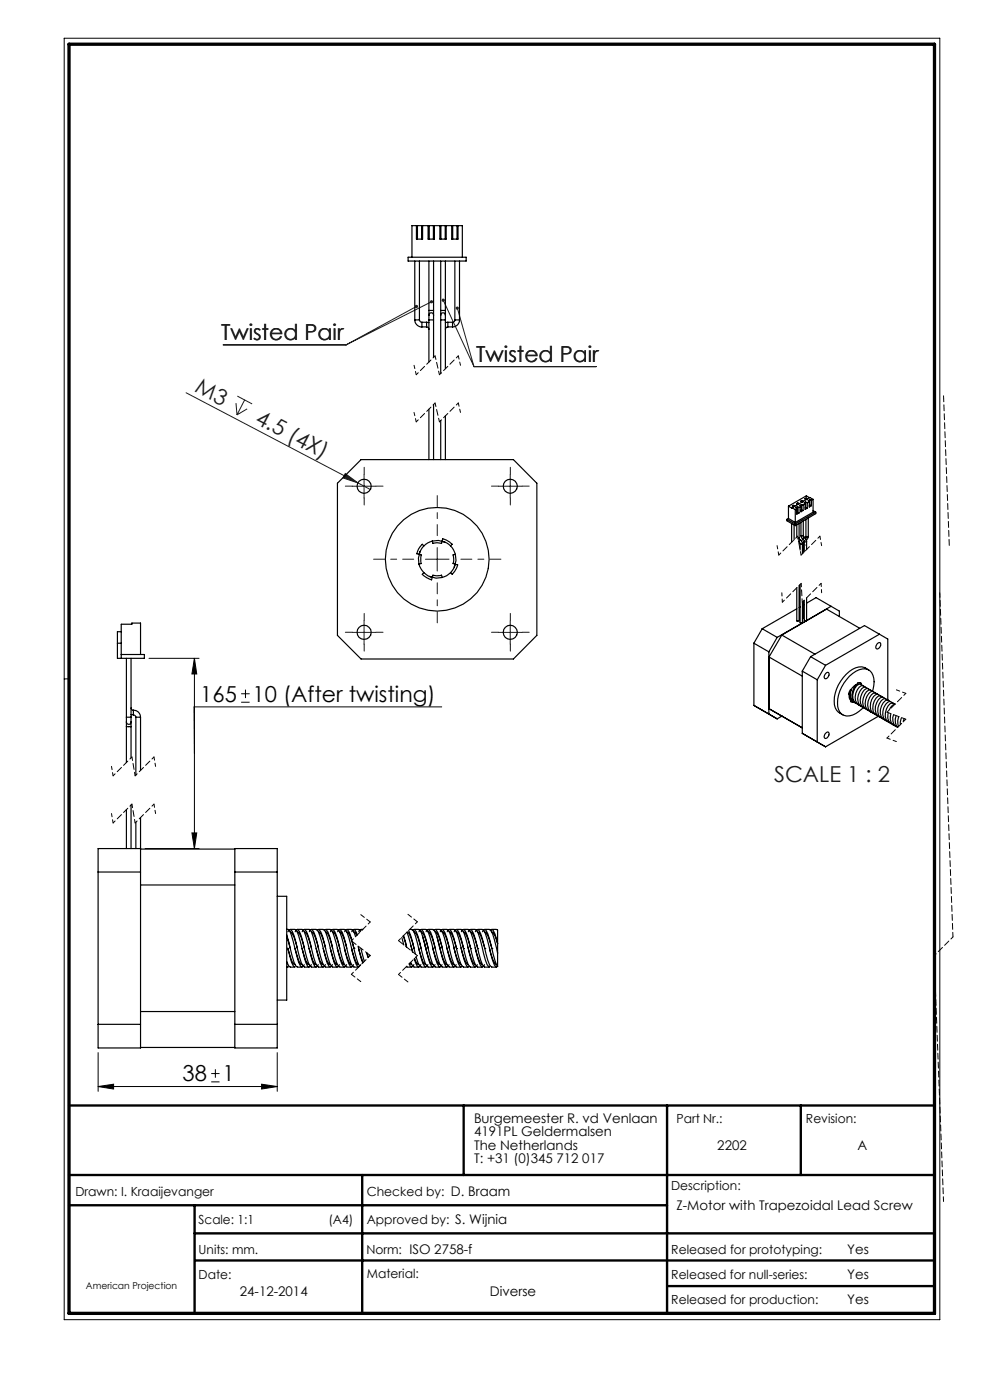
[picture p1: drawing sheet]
<svg xmlns="http://www.w3.org/2000/svg" width="210mm" height="297mm" viewBox="0 0 210 297" stroke-linecap="round" stroke-linejoin="round" font-family="sans-serif">
<g fill="none" stroke="#000" stroke-width=".21">
<path d="M13.6 8.1h185.8v271.9h-185.8zM31.6 139.7h10.6M41.2 139.7l.5 3.3h-1zM41.2 139.7v40.3M14.6 144h-1M51.2 149h1.8M51.2 147.2h1.8M52.1 146.3v1.8M93.7 150h-52.5v9.8M40.7 176.7h1l-.5 3.3zM30.8 180h11.4M20.8 230.5l3.3-.5v1z"/>
<path d="M20.8 223.3v8.2M20.8 230.5h38M44.8 229.5h1.8M44.8 227.7h1.8M45.7 226.8v1.8M55.5 230l3.3 .5-3.3 .5zM58.8 223.3v8.2"/>
</g>
<path d="M14.6 234.5h183.6M98.4 234.5v14.8M141.5 234.5v44.1M169.9 234.5v14.8M14.6 249.3h183.6M14.6 255.7h126.9M41.3 255.7v22.9M76.8 249.3v29.3M41.3 261.7h156.9M41.4 267.4h156.8M141.5 272.8h56.7" fill="none" stroke="#000" stroke-width=".5"/>
<path d="M14.6 9.4h183.6v269.2h-183.6z" fill="none" stroke="#000" stroke-width=".7"/>
<g fill="none" stroke="#191924" stroke-width=".21">
<path d="M47.3 73.2h26.1M88.3 65l-14.9 8.2M91.5 64l-18.1 9.2M94 63.7l6.5 14.1M97 65.4l3.5 12.4M100.5 77.8h26M39.5 83.3l36.4 19.1M50.1 85.5l.2 2.5M50.3 84l3.2 1.7M51.9 84.8l-1.6 3.2M52.4 86.7l-2.1 1.3M73.2 100.5l2.7 1.9-3.2-1z"/>
<path d="M74.7 103.1h5M75.9 102.4l2.7 1.5M77.2 100.6v5.1M90.2 118.6h5M92.7 116.2v4.9M105.7 103.1h5M108.2 100.6v5.1M74.7 134.2h5M77.2 131.7v5M105.7 134.2h5M108.2 131.7v5"/>
</g>
<path d="M88.3 79.5l-.5-2M97.7 77.5l-.5-2M88.3 89.5l-.5-2M97.7 87.5l-.5-2M165.2 117.8l-.4-2M174.3 115.8l-.4-2M166 127.8l-.2-2M174.3 125.8l-.1-2M24 174.6l-.3-2M24 164.6l-.3-2M33 172.6l-.3-2M33 162.6l-.3-2" fill="none" stroke="#000" stroke-width=".21" stroke-dasharray="1.3 .6" stroke-dashoffset=".6"/>
<g fill="none" stroke="#000" stroke-width=".21" stroke-dasharray="1.3 .6" stroke-dashoffset=".7">
<path d="M92.3 75.5l-4 4M97.2 75.5l-4 4M92.3 85.5l-4 4M97.2 85.5l-4 4M169.2 113.8l-4 4M173.9 113.8l-4 4M170 123.8l-4 4M174.2 123.8l-4 4M192.1 147.1l-4 4M192.1 152.6l-4 4M28 170.6l-4 4M28 160.6l-4 4"/>
<path d="M32.7 170.6l-4 4M32.7 160.6l-4 4M78.5 195.6l-4 4M88.5 195.6l-4 4M202.1 198.8l-4 4M78.5 202.7l-4 4M88.5 202.7l-4 4"/>
</g>
<path d="M93.2 79.5l-.9-4M93.2 89.5l-.9-4M169.9 117.8l-.7-4M170.2 127.8l-.2-4M188.1 156.6l2 .7M190.1 146.3l2 .8M28.7 174.6l-.7-4M28.7 164.6l-.7-4" fill="none" stroke="#000" stroke-width=".21" stroke-dasharray="1.3 .6" stroke-dashoffset=".5"/>
<path d="M199.3 125.8l2.8 73M76.5 194l2 1.6M86.5 194l2 1.6M74.5 206.7l2 1.5M84.5 206.7l2 1.6M198.1 202.8l2 52.1" fill="none" stroke="#000" stroke-width=".21" stroke-dasharray="1.3 .6" stroke-dashoffset=".3"/>
<path d="M74.5 199.6l4 3.1M84.5 199.6l4 3.1" fill="none" stroke="#000" stroke-width=".21" stroke-dasharray="1.3 .6"/>
<path d="M188.1 151.1l4 1.5" fill="none" stroke="#000" stroke-width=".21" stroke-dasharray="1.3 .6" stroke-dashoffset=".4"/>
<path d="M200.1 83.9l1.3 31.9" fill="none" stroke="#000" stroke-width=".21" stroke-dasharray="1.3 .6" stroke-dashoffset="-.1"/>
<path d="M87.8 118.6h-8.5M92.8 113.6v-8.5M97.8 118.6h8.5M92.8 123.6v8.5" fill="none" stroke="#191924" stroke-width=".21" stroke-dasharray="15.2 1.3 1.3 1.3" stroke-dashoffset="12.9"/>
<g fill="none" stroke="#191924" stroke-width=".21" stroke-dasharray="15.2 1.3 1.3 1.3">
<path d="M74.8 103.1h-1.5M77.3 100.6v-1.5M77.3 105.6v1.5M79.8 103.1h1.5M105.8 103.1h-1.5M108.3 100.6v-1.5M108.3 105.6v1.5M110.8 103.1h1.5M74.8 134.1h-1.5M77.3 131.6v-1.5M77.3 136.6v1.5M79.8 134.1h1.5"/>
<path d="M105.8 134.1h-1.5M108.3 131.6v-1.5M108.3 136.6v1.5M110.8 134.1h1.5"/>
</g>
<path d="M170.3 115.1l-.3 .2M170.7 115.5l.3 .2" fill="none" stroke="#808080" stroke-width=".25"/>
<path d="M93.8 63.4a.34 .34 0 0 0 .2 .6 .34 .34 0 0 0 .4-.4 .34 .34 0 0 0-.5-.2l.1 .3zM96.8 65.1a.34 .34 0 0 0 0 .6 .34 .34 0 0 0 .5-.3 .34 .34 0 0 0-.4-.4l.1 .4-.1-.4zM88.1 64.8a.35 .35 0 0 0 .2 .5 .35 .35 0 0 0 .4-.5l-.4 .2 .4-.2a.36 .36 0 0 0-.6 0zM91.3 63.7a.34 .34 0 0 0-.1 .5 .34 .34 0 0 0 .5 .1 .34 .34 0 0 0 .1-.4l-.3 .1 .3-.2z" fill="#191924"/>
<path d="M40.7 176.7h1l-.5 3.3zM41.2 139.7l.5 3.3h-1zM20.8 230.5l3.3-.5v1zM55.5 230l3.3 .5-3.3 .5z" fill="#000"/>
<path d="M73.2 100.5l2.7 1.9-3.2-1z" fill="#191924"/>
<g fill="none" stroke="#000" stroke-width=".25">
<path d="M86.6 54.6h12.3v.8h-12.3zM87.4 54.6v-6.7h10.7v6.7M88 55.4v12.5M88.3 47.9v2.8h1.3v-2.8M88.5 47.9v2.8M89 55.4v12.5M89.4 47.9v2.8M90.8 47.9v2.8h1.3v-2.8M91 55.4v10.5M91.1 47.9v2.8M91.9 47.9v2.8M92 55.4v10.5"/>
<path d="M93.3 47.9v2.8h1.4v-2.8M93.5 55.4v10.5M93.5 47.9v2.8M94.4 47.9v2.8M94.5 55.4v10.5M95.8 47.9v2.8h1.4v-2.8M96 47.9v2.8M96.5 55.4v12.5M96.9 47.9v2.8M97.5 55.4v12.5M88 67.9a1.51 1.51 0 0 0 1.5 1.5M88 67.9h1"/>
<path d="M89 67.9l.2 .4 .3 .1M89.5 68.4v1M89.5 68.4h1M89.5 69.4h1M90.5 69.4l.4 .2 .1 .3M90.5 68.4h.5M90.5 68.4v1M91 66.8v1.1M91 65.9v.9M91 66.8a.49 .49 0 0 1 .5-.4 .49 .49 0 0 1 .5 .4M91 67.9h1M91 65.9h1"/>
<path d="M91 67.9v8.9M92 66.8v1.1M92 65.9v.9M92 67.9v7.9M93.5 66.8v1.1M93.5 65.9v.9M93.5 66.8a.49 .49 0 0 1 .5-.4 .49 .49 0 0 1 .5 .4M93.5 67.9h1M93.5 65.9h1M93.5 67.9v11.3M94.5 66.8v1.1M94.5 65.9v.9"/>
<path d="M94.5 67.9v10.3M95 69.4l-.4 .1-.1 .4M95 68.4h-.5M95 68.4v1M95 68.4h1M95 69.4h1M96 68.4v1M96.5 67.9l-.2 .3-.3 .2M96.5 67.9h1M97.5 67.9a1.45 1.45 0 0 1-1.5 1.5M91 86.8v10.7M92 85.8v11.7"/>
<path d="M93.5 89.2v8.3M94.5 88.2v9.3M71.6 102.5l5-5h32.3l5 5v32.3l-5 5h-32.3l-5-5zM88.9 119.7a4.1 4.1 0 0 0 2.8 2.8l.1-.5 .9 .2 1-.2 .1 .5M89.1 117l-.3 1.4 .1 1.3M89.9 115.8l-.3-.3-.8 .9-.4 1.1 .4 .1M91.7 114.8a4.1 4.1 0 0 0-2.8 2.8l.5 .1v1.9l-.5 .1M91.7 114.8l.1 .5 .8-.2 1.1 .2 .1-.5a3.9 3.9 0 0 1 2.8 2.8M91.7 114.8l1.3-.2 1.4 .4M93.8 114.6l.1-.3 1.5 .7 .5 .5-.3 .3M96.6 117.6l-.5 .1 .1 .8-.1 1.1 .5 .1a3.9 3.9 0 0 1-2.8 2.8M96.6 117.6l.1 1.3-.4 1.4"/>
<path d="M96.7 119.7l.4 .1-.5 1.2-.7 .8-.3-.3M166.9 110.2v.3l1.8 1M166.9 110.2l1.8 1M167.3 110l1.4 .8M167.3 107.4v2.6M167.3 107.4l.7 .3M167.3 110l-.4 .2M167.9 111.1v3.9M168 107.7l.7 .4M168.1 107.3l.2-.1 .3 .1-.3 .2zM168.3 107.4l-.1 .1M168.3 107.4l.1 .1"/>
<path d="M168.3 107.2v.2M168.5 111.4v3.1M168.7 108.1v2.7M168.7 111.2v.3M168.9 106.9l.3-.2 .3 .2-.3 .1zM169 107.9v1.2l.5-.3M169 111.3v2.6M169 107.9l-.3 .2M169.1 107.5l-.3 .2 .2 .2M169.1 107.5l.4 .1M169.1 107.5v1.2M169.1 108.7l-.1 .1"/>
<path d="M169.1 108.7l.4 .1M169.2 106.9l-.1 .1M169.2 106.9l.1 .1M169.2 106.7v.2M169.4 114.9h.1M169.5 114.9l.2 .4M169.5 107.6v1.2M169.5 114.1l.2 .4M169.5 114.1l-.2 .2M169.5 111v3.1M169.7 114.5l.4 .4 .1 .4M169.7 114.5l-.2 .1v.3"/>
<path d="M169.7 115.3l.2 .2 .3-.2M169.7 115.3v1.4M169.8 106.3l.3-.1 .3 .1-.3 .2zM169.9 113.6l.1 .4 .4 .4M169.9 113.6l.1 .1 .4-.1M169.9 107.4v1.2l.5-.3M169.9 110.8v2.8M169.9 107.4l-.4 .2M170 107l-.3 .2 .2 .2M170 107l.4 .1M170 107v1.2M170 108.2l-.1 .1"/>
<path d="M170 108.2l.4 .1M170.1 106.4h-.1M170.1 106.4h.1M170.1 106.2v.2M170.2 115.3v2.2M170.4 114.4l.2 .4M170.4 114.4l-.4 .4M170.4 107.1v1.2M170.4 113.6l.2 .4M170.4 115.2l-.2 .2M170.4 110.5v3.1M170.4 115.2v2.1"/>
<path d="M170.6 114l.4 .4 .1 .4M170.6 114.9l-.2 .3M170.6 114l-.2 .2v.2M170.6 114.8l.1 .2 .4-.2M170.6 114.8v2.3M170.7 105.8l.3-.1 .2 .1-.2 .2zM170.8 106.9l-.4 .2M170.8 106.9v1.2l.4-.3M170.9 114.2l.1 .3M170.9 106.5l-.3 .2 .2 .2M170.9 106.5l.3 .1M170.9 106.5v1.2"/>
<path d="M170.9 107.7h-.1M170.9 107.7l.3 .1M171 113.8l-.3 .4M171 113.8l.1 .1 .3-.1M171 110.2v3.6M171 105.7v.2M171 105.9h-.1M171 105.9h.1M171.1 114.8v1.8M171.2 106.6v1.2M171.4 113.8l-.1 .5-.3 .3M171.4 109.9v3.9"/>
<path d="M171.7 106.4l-.5 .2M171.7 106.4v1.2l.4-.3M171.7 105.6l-.7-.4-3.7 2.2M171.8 106l.3 .1M171.8 106l-.4 .2 .3 .2M171.8 106v1.2M171.8 107.2h-.1M171.8 107.2l.3 .1M172.1 106.1v1.2M172.5 105.9l-.4 .2M172.5 105.9v2.8l-3.8 2.1M172.5 105.9l-.7-.4-3.8 2.2"/>
<path d="M172.5 108.3l.5 .4M173 108.7l-4.3 2.5M173 108.7v.3l-4.3 2.5M24.9 136.5h.8M25.7 134h-.8v5.7h5.7v-.9h-4.9M26.8 139.7v12.4M27.8 139.7v12.4M29.8 138.8v-6.6h-1.8v.2h-2.3v7.3M89.9 121.5l-.3 .3 1 .8 .9 .4 .2-.4M91.1 122.3l1.4 .4 1.3-.2M159.9 136.5v13.1l5 2.9 1-.6M159.9 136.5l3.2 1.8"/>
<path d="M161.7 133.4l3.2 1.8M161.7 133.4l-1.8 3.1M163.1 138.3v13.2M163.1 139.4l7.1 4M163.1 139.4v11l7.1 4-4.4-2.5M164.9 135.2l-1.8 3.1M165.8 134.7l-2.7 4.7M165.8 134.7l7.1 4.1M169 129.1l-7.3 4.3M169.5 124.2v7.5l-.2 .1-.3-.1v-7M169.7 124v8.1l.4 .1M169.7 128.8l-.2 .1"/>
<path d="M170.1 132.2l-5.2 3M170.2 127.7l-.1 4.5M170.4 127.5v3.7l-.2 .1M170.6 127.3v4.3l.4 .1M170.6 128.2l-.2 .2M171 131.7l-.9 .5M171.1 126.8l-.1 4.9M171.1 127.9l2-1.1 4.9 2.8v1.2M171.9 139.3l11.5-6.6 4.9 2.9v13M171.9 139.3l3.2 1.8M171.9 139.3l-1.7 3.1M176.3 128.6l-5.3 3.1"/>
<path d="M182.4 133.3l-7.1-4.1-9.5 5.5M186.1 136.6l.6-.3a.88 .88 0 0 1-.8 1.4 .72 .72 0 0 1 .2-1.1zM186.5 134.5l-11.4 6.6M26.8 152.1v1.1M26.8 153.2v1M26.8 153.2a.49 .49 0 0 0 .5 .5 .49 .49 0 0 0 .5-.5M26.8 152.1h1M26.8 154.2h1M26.8 154.2v7.6M27.8 152.1v1.1M27.8 153.2v1M27.8 150.2l.1 .3 .4 .2"/>
<path d="M27.8 151.6l.5 .1M27.8 154.2v6.6M28.3 151.7l.3 .1 .2 .3M28.3 150.7a1.45 1.45 0 0 1 1.5 1.4M28.3 150.7v1M28.8 152.1h1M28.8 152.1v12.3M29.8 152.1v11.3M170.2 142.4v13.2l4.9 2.8 11.2-6.5M170.2 142.4l3.2 1.8M173.4 144.2v13.2M175.1 141.1l-1.7 3.1"/>
<path d="M175.2 142.9l.5-.2a.86 .86 0 0 1-.7 1.3 .7 .7 0 0 1 .2-1.1zM175.2 155.5l.5-.2a.86 .86 0 0 1-.7 1.3 .7 .7 0 0 1 .2-1.1zM180.2 147.2l.3 1.3 .4 .3M180.2 147.2a1.21 1.21 0 0 0 .4 1.4M180.5 146.3l-.2 .9M180.6 146.3h-.2l-.3 .5-.1 .5 .2-.1M180.6 146.3a2.17 2.17 0 0 0 .5 2.6M180.6 148.6l-.2 .2 .6 .1-.6-.1M180.6 148.6l.3 .2M181.1 148.9l.3 .2M181.9 145.1a3 3 0 0 0-.9 3.7l.6 .4M181.9 145.1l.1-.2 .5-.1 .2 .2-.2 .2"/>
<path d="M181.9 145.1a2.54 2.54 0 0 0-1.3 1.2M182.1 149.5l.4 .3M182.5 144.8l.1 .2M182.5 149.7l.1 .1M182.5 145.2v-.1a2.55 2.55 0 0 0-1.3 3.8l.9 .6a2.56 2.56 0 0 1 .6-4l.3-.1 .4 .3M182.5 145.2l.3 .1M182.7 149.9l.3 .2M183 150l.6 .4M183.9 146l-.3-.2a1.84 1.84 0 0 0-1.5 1.6 2.05 2.05 0 0 0 .6 2.4M184.3 150.8l.8 .5M184.3 142.1a2.95 2.95 0 0 0-4.1 .3 7.8 7.8 0 0 0-3 7.7 2.71 2.71 0 0 0 1.6 1.6M184.5 146.3l-.5-.3a2.57 2.57 0 0 0-.8 4.1"/>
<path d="M185 146.6l-.4-.2a2.63 2.63 0 0 0-1.2 3.8l.7 .5M185 146.6l.1 .1M185.1 146.7l.1-.4a3.9 3.9 0 0 0-.7-4 3 3 0 0 0-3.6 .6 7.7 7.7 0 0 0-3 7.6 2.28 2.28 0 0 0 3.6 .9l1.6-1.3M185.2 146.7l-.1-.1a2.66 2.66 0 0 0-1.1 4l.3 .1M185.2 146.7l.3 .2M185.5 146.9l.2 .1M185.7 147h-.1a2.65 2.65 0 0 0-1.1 3.9l.3 .2M185.7 147l.4 .2M186.1 147.2l.5 .3M186.2 147.3l-.1-.1a2.69 2.69 0 0 0-1 4l.6 .4M186.6 147.5l.1 .1M186.8 147.6h-.1a2.68 2.68 0 0 0-1.1 3.9l.6 .4"/>
<path d="M186.8 147.6l.3 .2M186.9 152.3l.4 .2M187.1 147.8l.2 .1M187.3 148l-.2-.1a2.57 2.57 0 0 0-.7 4.1l.3 .2M187.3 147.9l.4 .2M187.4 152.6l.4 .2M187.6 148.2h.2M187.8 148.3l-.1-.1a2.73 2.73 0 0 0-1 4l.2 .1M187.9 148.2l.3 .2M188 152.9l.3 .2M188.2 148.4l.1 .2M188.4 151.2a1.95 1.95 0 0 0 .6 2.3"/>
<path d="M188.7 148.7l-.4-.1a1.3 1.3 0 0 0-1.3 1.1 2.29 2.29 0 0 0 .4 2.9M189 151.4a2.01 2.01 0 0 0 .5 2.4M189 153.5l.4 .2M189.2 149.1l.1 .1M189.3 149l-.6-.2a2.69 2.69 0 0 0-.9 4l.2 .1M189.5 151.6a1.87 1.87 0 0 0 .9 2.7M189.5 153.8l.4 .2M189.8 149.4h.1M189.8 149.4a1.49 1.49 0 0 0-1.2 1.2M189.8 149.3l-.4-.1a2.32 2.32 0 0 0-1.6 2.8 1.73 1.73 0 0 0 1 1.4M190.1 151.8a2.22 2.22 0 0 0 .3 2.5M190.6 152a2.68 2.68 0 0 0 0 2.1"/>
<path d="M191.2 152.3l-.2 .9v.5M191.8 152.5l-.2 .6M26.8 171.8v8.2M27.8 170.8v9.2M28.8 174.4v5.6M29.8 173.5v48.8h-9v-42.3h9M20.8 185h9M29.8 187.7h20M29.8 180.1h20M49.8 185h9M49.8 180h9v42.3h-9zM58.8 190.1h2v22.1h-2"/>
<path d="M60.8 197.2h.3l.4 .4 .3 .9 1.6 5.7 .3 .8 .4 .1 .4-.5M60.8 198.3l.4 1.5a21 21 0 0 0 1.6 5.1l.2 .2M60.8 198.7l.8 2.5M61.1 197.7l.5-.5 .4 .4 .8 2.2a20 20 0 0 0 1.5 5.2l.3 .1M61.6 197.7a6.5 6.5 0 0 1 1.5 3.5M61.6 197.2h.9M62.5 197.2l.5 .4 .4 .9 1.5 5.7 .4 .8 .4 .1 .3-.5M62.6 197.7l.5-.5a8.7 8.7 0 0 1 1.5 4.3l.8 2.7 .4 .8 .2 .1M63 197.7h.1a6.6 6.6 0 0 1 1.5 3.5M63 197.2h1.1M64.1 197.2l.4 .4 .8 2.4a20.8 20.8 0 0 0 1.5 5l.4 .1 .3-.5M64.1 197.7l.2-.4 .3-.1a9.6 9.6 0 0 1 1.5 4.3l.8 2.8 .4 .7 .3 .1"/>
<path d="M64.6 197.7a7.4 7.4 0 0 1 1.5 3.5M64.6 197.2h.9M65.5 197.2h.2a11.3 11.3 0 0 1 1.5 4.4l.7 2.7 .4 .7 .4 .1 .3-.5M65.6 197.7l.2-.4 .3-.1a9.9 9.9 0 0 1 1.6 4.4l.7 2.7 .4 .7 .3 .1M66 197.2h1.1M66.1 197.7a7.4 7.4 0 0 1 1.5 3.5M67.1 197.2h.1a11.9 11.9 0 0 1 1.5 4.5l.7 2.7 .4 .6 .4 .1 .3-.5M67.3 197.3l.4-.1a10.4 10.4 0 0 1 1.5 4.5l.8 2.7 .3 .6 .3 .1M67.6 197.7h.1a7.5 7.5 0 0 1 1.4 3.5M67.6 197.2h.9M68.5 197.2h.2a12.5 12.5 0 0 1 1.5 4.6l.7 2.6 .5 .7h.3l.3-.5M68.8 197.3l.4-.1a10.9 10.9 0 0 1 1.5 4.6l.8 2.6 .4 .7h.2"/>
<path d="M69.1 197.7h.1a8 8 0 0 1 1.4 3.5M69.1 197.2h1M70.1 197.2h.1a13.8 13.8 0 0 1 1.5 4.7l.8 2.6 .4 .6h.3l.3-.5M70.1 197.7l.2-.4 .4-.1a11.9 11.9 0 0 1 1.5 4.7l.8 2.6 .4 .6h.2M70.6 197.7h.1a8.5 8.5 0 0 1 1.4 3.5M70.6 197.2h.9M71.5 197.2h.2a12.5 12.5 0 0 1 1.5 4.7l.8 2.6 .4 .6h.4l.2-.5M71.6 197.7l.3-.4 .3-.1a12.5 12.5 0 0 1 1.5 4.7l.8 2.6 .4 .6h.2M72.1 197.7h.1a9 9 0 0 1 1.4 3.5M72.1 197.2h1M73.1 197.2h.1a13.8 13.8 0 0 1 1.6 4.8l.7 2.5 .4 .6h.3M73.1 197.7l.3-.5h.3l.4 .6 .5 1.7"/>
<path d="M73.6 197.7a2.28 2.28 0 0 1 1 1.8M73.6 197.2h.9M74.5 197.2h.3l.3 .7 .3 .8M74.6 197.7l.3-.5h.3l.6 1.1M74.6 199.7l.5 1.5M74.7 199.7l.2 .7a12.8 12.8 0 0 0 1.4 4.5M75.1 197.7h.1l.5 .7M75.1 197.2h1M76.1 197.2l.2 .1 .2 .3M76.6 197.2h.4M76.8 197.3l-.4-.1-.3 .5M85.2 198.9l.5 1.6"/>
<path d="M85.5 198.6l.8 2.3M85.6 198.5l.7 2.5M86.3 197.8l1.2 4.2M86.4 197.7a7 7 0 0 1 1.4 3.5M86.6 197.4a15.4 15.4 0 0 1 1.5 5.1M86.9 197.2h.4M87.3 197.2l.5 .5 .4 1 1.5 5.7 .4 .6 .4 .1 .3-.5M87.6 197.3l.3-.1a9.9 9.9 0 0 1 1.5 4.5l.8 2.7 .4 .6 .2 .1M87.8 197.7h.1a7.4 7.4 0 0 1 1.4 3.5M87.8 197.2h1M88.8 197.2l.5 .5 .8 2.5a15.8 15.8 0 0 0 1.5 4.9h.4l.3-.5M88.9 197.7l.2-.4 .3-.1a10.9 10.9 0 0 1 1.5 4.6l.8 2.6 .4 .7h.2"/>
<path d="M89.3 197.7h.1a7.9 7.9 0 0 1 1.4 3.5M89.3 197.2h1M89.7 198.8l.6 2.3M90.3 197.2h.2a13.1 13.1 0 0 1 1.5 4.6l.7 2.6 .4 .7h.4l.3-.5M90.4 197.7l.2-.4 .3-.1a11.4 11.4 0 0 1 1.6 4.6l.7 2.6 .4 .7h.2M90.8 197.7h.1a8.4 8.4 0 0 1 1.4 3.5M90.8 197.2h1M91.8 197.2h.2a12.5 12.5 0 0 1 1.5 4.7l.8 2.6 .4 .6h.3l.2-.5M92.1 197.3l.4-.1a12.5 12.5 0 0 1 1.5 4.7l.8 2.6 .3 .6h.2M92.3 197.7h.2a9 9 0 0 1 1.3 3.5M92.3 197.2h1M92.7 198.8l.6 2.3"/>
<path d="M93.3 197.2h.2a13.1 13.1 0 0 1 1.5 4.8l.8 2.5 .4 .6h.3l.3-.5M93.4 197.7l.2-.5h.4a13.1 13.1 0 0 1 1.5 4.8l.8 2.5 .4 .6h.1M93.8 197.7h.2a9 9 0 0 1 1.3 3.5M93.8 197.2h1M94.8 197.2h.2a14.4 14.4 0 0 1 1.5 4.8l.8 2.6 .4 .5 .4-.1M94.9 197.7l.2-.5h.4a14.4 14.4 0 0 1 1.5 4.8l.8 2.6 .5 .5M95.3 197.7h.2a9.7 9.7 0 0 1 1.3 3.5M95.3 197.2h1M96.3 197.2l.2 .1a14.3 14.3 0 0 1 1.5 4.8l.8 2.5 .4 .5 .4-.1M96.3 197.7l.4-.5 .3 .1a14.3 14.3 0 0 1 1.5 4.8l.8 2.5 .5 .5M96.8 197.7h.2a10.2 10.2 0 0 1 1.3 3.5M96.8 197.2h1"/>
<path d="M97.8 197.2l.2 .1a15.8 15.8 0 0 1 1.6 4.9l.7 2.4 .4 .5 .4-.1 .1-.4M97.9 197.7l.3-.5 .3 .1a15.8 15.8 0 0 1 1.5 4.9l.8 2.4 .5 .5M98.3 197.7l.2 .1a10.4 10.4 0 0 1 1.3 3.4M98.3 197.2h1M99.3 197.2l.3 .1a16.6 16.6 0 0 1 1.5 4.9l.7 2.5 .4 .4 .4-.1 .2-.4M99.3 197.7l.4-.5 .3 .1a16.6 16.6 0 0 1 1.6 4.9l.7 2.5 .5 .4M99.8 197.7l.2 .1 .4 .6 .9 2.8M99.8 197.2h1M100.8 197.7l.4-.5 .4 .1a18.3 18.3 0 0 1 1.5 5l.8 2.4 .4 .4M100.8 197.2l.3 .1a18.3 18.3 0 0 1 1.5 5l.8 2.4 .4 .4M101.3 197.7l.3 .1 .4 .6 .8 2.8M101.3 197.2h1"/>
<path d="M102.3 197.2l.3 .1a19.2 19.2 0 0 1 1.5 5.1l.8 2.3 .4 .4 .3-.1M102.3 197.7l.4-.5 .4 .1a19.2 19.2 0 0 1 1.5 5.1l1 2.6M102.8 197.7l.3 .1 .4 .7 .8 2.7M102.8 197.2h1M103.8 197.2l.3 .1a19.7 19.7 0 0 1 1.5 4.9M104 197.4l.2-.2 .4 .1 .4 .8 .6 2M104.3 197.7a3.9 3.9 0 0 1 1.3 2.5M104.3 197.2h1M105.3 197.2l.3 .1v2.8M20.8 217.3h9M29.8 214.6h20M49.8 217.3h9"/>
<path d="M60.8 204l.4 .9 .4 .2M60.8 205.2h.3M61.1 201.2l.7 2.6 .4 .7 .3 .1M61.1 201.2l.7 2.9 .4 .8 .3 .2M61.1 205.1h.1M61.6 205.2h.9M62.5 201.2l.9 2.6 .3 .7 .4 .1M63 205.2h1.1M64.1 201.2l.8 2.6 .4 .7 .2 .1M64.6 205.2h.9M65.5 201.2l.9 2.7 .4 .6 .3 .1M66 205.2h1.1"/>
<path d="M67.1 201.2l.8 2.7 .4 .6 .3 .1M67.6 205.2h.9M68.5 201.2l.9 2.8 .4 .6h.3M69.1 205.2h1M70.1 201.2a9.8 9.8 0 0 0 1.3 3.4h.2M70.6 205.2h.9M71.5 201.2a10 10 0 0 0 1.4 3.4h.2M72.1 205.2h1M73.1 201.2a9.1 9.1 0 0 0 1.3 3.4h.2M73.6 205.2h.9M74.6 201.2a8.5 8.5 0 0 0 1.3 3.4h.2M75.1 201.2h.1"/>
<path d="M75.1 205.2h1M76 200.7l.9 3.6M76.1 201.2l.9 3M76.5 204.6l-.1 .2M76.6 201.2l.7 2.7M77.8 202.1l.3 1.1M77.9 202.2l.2 .9M78.4 202.6l.1 .2M86.2 205.1h.1M86.3 205.2h1M86.8 204.5l.2 .5 .4 .1 .4-.5M86.9 204.3l.4 .3"/>
<path d="M87.1 204.1l.5 .9 .2 .1M87.2 200.7l.4 1.3M87.8 205.2h1M87.9 203.4l.6 1.6 .4 .1 .4-.5M87.9 203.3l.6 1.2 .3 .1M88.3 203l.4 1.3 .4 .7 .2 .1M88.8 201.1l.9 2.8 .6 .7M88.8 201.1h.1M89.3 205.2h1M90.2 200.7a11.2 11.2 0 0 0 1.4 3.9h.2M90.8 205.2h1M91.8 201.1a10.6 10.6 0 0 0 1.3 3.5h.2"/>
<path d="M91.8 201.1h.1M92.3 205.2h1M93.2 200.8a10.7 10.7 0 0 0 1.5 3.8h.1M93.8 205.2h1M94.8 201.1a9.8 9.8 0 0 0 1.4 3.5h.1M95.3 205.2h1M96.2 200.8a9 9 0 0 0 1.5 3.8h.1M96.8 205.2h1M96.8 201.2h.1M97.8 201.1a8.5 8.5 0 0 0 1.4 3.5h.1M98.3 201.2h.1M98.3 205.2h1"/>
<path d="M99.2 200.9a8.5 8.5 0 0 0 1.5 3.7h.1M99.8 205.2h1M99.8 201.2h.1M100.8 201.1a7.8 7.8 0 0 0 1.4 3.5h.1M101.3 201.2h.1M101.3 205.2h1M102.8 205.2h1M102.8 201.2h.1M103.8 201.1a6.6 6.6 0 0 0 1.5 3.5M104.3 201.2h.1M104.3 205.2h1M105.6 200.1v.1"/>
<path d="M105.6 200.2v2M105.6 202.2v2.8M29.8 222.2h20"/>
<circle cx="77.2" cy="103.2" r="1.5"/>
<circle cx="92.7" cy="118.6" r="11"/>
<circle cx="108.2" cy="103.2" r="1.49"/>
<circle cx="77.2" cy="134.1" r="1.51"/>
<circle cx="108.2" cy="134.1" r="1.5"/>
</g>
<g font-size="4.7" fill="#191924">
<text x="46.9" y="72.1">Twisted Pair</text>
<text x="101" y="76.8">Twisted Pair</text>
<text x="41.1" y="83" transform="rotate(28 41.1 83)">M3</text>
<text x="53.9" y="89.7" transform="rotate(28 53.9 89.7)">4.5 (4X)</text>
<text x="164.2" y="165.9">SCALE 1 : 2</text>
</g>
<g font-size="4.7">
<text x="42.5" y="148.9">165</text>
<text x="53.6" y="148.9">10 (After twisting)</text>
<text x="38.7" y="229.4">38</text>
<text x="47.2" y="229.4">1</text>
</g>
<g font-size="2.8">
<text x="100.5" y="238.2">Burgemeester R. vd Venlaan</text>
<text x="100.5" y="241.1">4191PL Geldermalsen</text>
<text x="100.5" y="243.9">The Netherlands</text>
<text x="152.2" y="243.9">2202</text>
<text x="181.9" y="243.9">A</text>
<text x="100.5" y="246.7">T: +31 (0)345 712 017</text>
<text x="143.5" y="256.7">Z-Motor with Trapezoidal Lead Screw</text>
<text x="179.7" y="266">Yes</text>
<text x="50.9" y="275">24-12-2014</text>
<text x="103.9" y="275">Diverse</text>
<text x="179.7" y="271.4">Yes</text>
<text x="179.7" y="276.6">Yes</text>
</g>
<g font-size="2.7">
<text x="143.5" y="238.2">Part Nr.:</text>
<text x="171" y="238.2">Revision:</text>
<text x="16" y="253.7">Drawn: I. Kraaijevanger</text>
<text x="77.8" y="253.7">Checked by: D. Braam</text>
<text x="142.4" y="252.5">Description:</text>
<text x="42.1" y="259.7">Scale: 1:1</text>
<text x="69.7" y="259.7">(A4)</text>
<text x="77.8" y="259.7">Approved by: S. Wijnia</text>
<text x="42.1" y="266">Units: mm.</text>
<text x="77.7" y="266">Norm: ISO 2758-f</text>
<text x="142.4" y="266">Released for prototyping:</text>
<text x="42.1" y="271.3">Date:</text>
<text x="77.8" y="271">Material:</text>
<text x="142.4" y="271.3">Released for null-series:</text>
<text x="142.4" y="276.6">Released for production:</text>
</g>
<text font-size="2" x="18.2" y="273.4">American Projection</text>
</svg>
